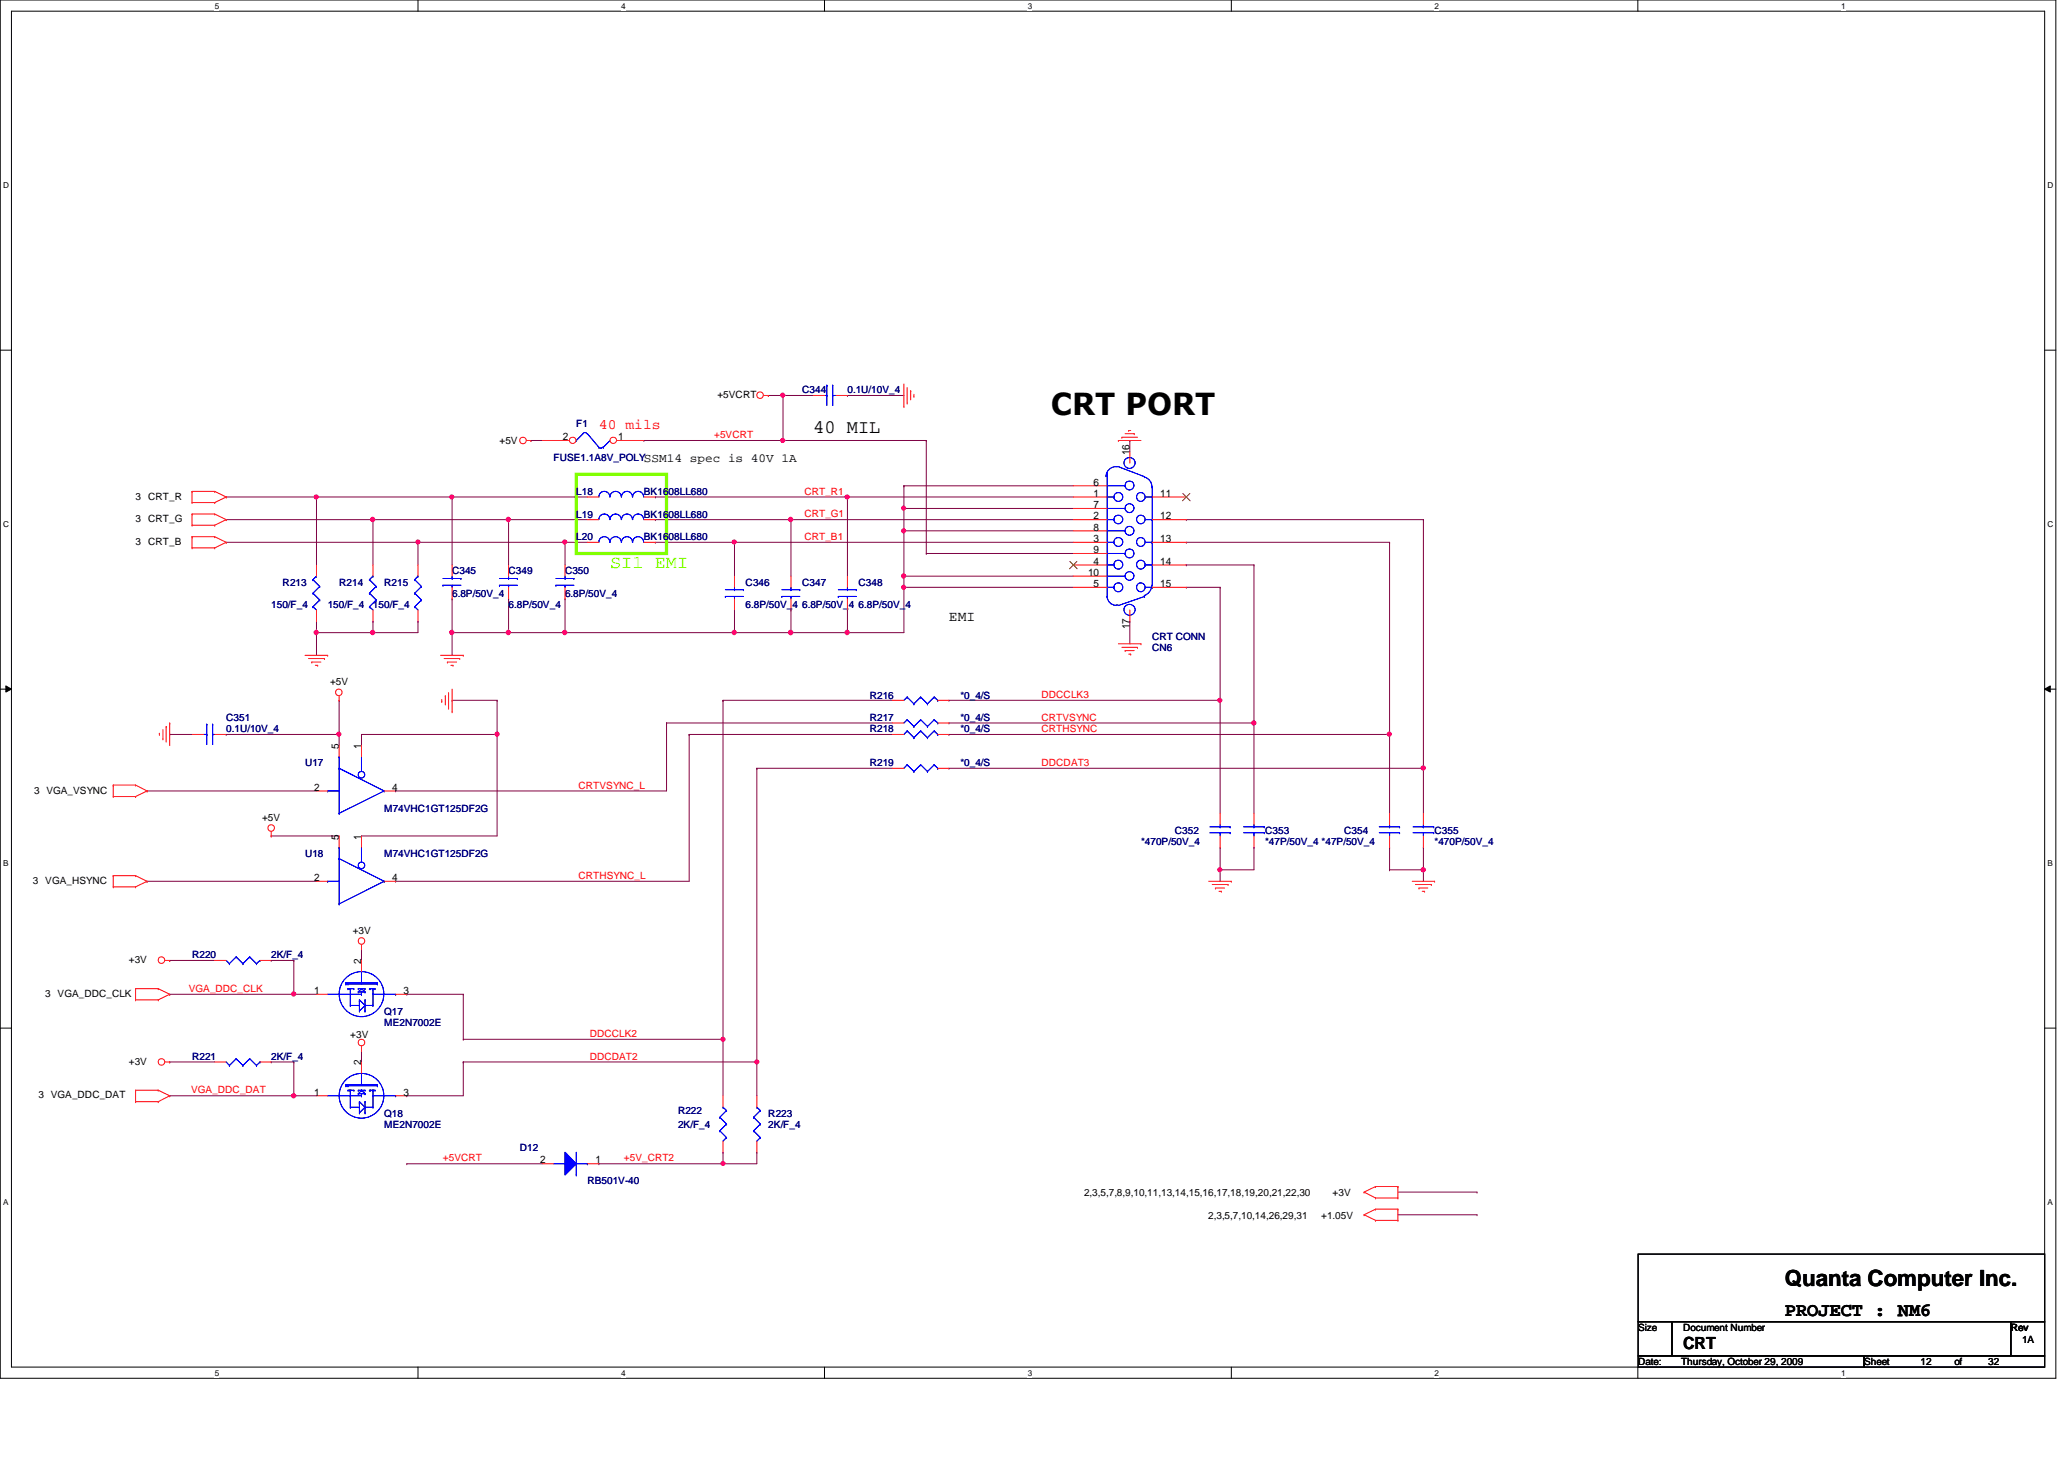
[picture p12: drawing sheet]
<svg xmlns="http://www.w3.org/2000/svg" width="297mm" height="210mm" viewBox="0 0 297 210" stroke-linecap="round" stroke-linejoin="round" font-family="sans-serif">
<path d="M0 0h295.9v198.3h-295.9zM1.6 1.6h292.7v195.1h-292.7z" fill="none" stroke="#000" stroke-width=".14"/>
<g fill="#fff">
<path d="M30.9 .2h.6v1.3h-.6z"/>
<path d="M30.9 196.8h.6v1.4h-.6z"/>
</g>
<path d="M60.2 0v1.6M60.2 196.7v1.6" fill="none" stroke="#000" stroke-width=".14"/>
<g fill="#fff">
<path d="M89.4 .2h.6v1.3h-.6z"/>
<path d="M89.4 196.8h.6v1.4h-.6z"/>
</g>
<path d="M118.7 0v1.6M118.7 196.7v1.6" fill="none" stroke="#000" stroke-width=".14"/>
<g fill="#fff">
<path d="M147.9 .2h.6v1.3h-.6z"/>
<path d="M147.9 196.8h.6v1.4h-.6z"/>
</g>
<path d="M177.2 0v1.6M177.2 196.7v1.6" fill="none" stroke="#000" stroke-width=".14"/>
<g fill="#fff">
<path d="M206.5 .2h.5v1.3h-.5z"/>
<path d="M206.5 196.8h.5v1.4h-.5z"/>
</g>
<path d="M235.7 0v1.6M235.7 196.7v1.6" fill="none" stroke="#000" stroke-width=".14"/>
<g fill="#fff">
<path d="M265 .2h.6v1.3h-.6z"/>
<path d="M265 196.8h.6v1.4h-.6z"/>
<path d="M.5 26h.8v1.3h-.8z"/>
<path d="M294.7 26h.8v1.3h-.8z"/>
<path d="M.5 74.8h.8v1.3h-.8z"/>
<path d="M294.7 74.8h.8v1.3h-.8z"/>
</g>
<path d="M0 50.4h1.6M294.3 50.4h1.6" fill="none" stroke="#000" stroke-width=".14"/>
<g fill="#fff">
<path d="M.5 123.5h.7v1.3h-.7z"/>
<path d="M294.7 123.5h.7v1.3h-.7z"/>
</g>
<path d="M0 99.1h1.6M.8 98.7l.8 .4-.8 .5zM294.3 99.1l.8-.4v.9zM294.3 99.1h1.6" fill="none" stroke="#000" stroke-width=".14"/>
<path d="M.8 98.7l.8 .4-.8 .5zM294.3 99.1l.8-.4v.9z" fill="#000"/>
<g fill="#fff">
<path d="M.5 172.3h.7v1.3h-.7z"/>
<path d="M294.7 172.3h.7v1.3h-.7z"/>
</g>
<path d="M0 147.9h1.6M294.3 147.9h1.6" fill="none" stroke="#000" stroke-width=".14"/>
<path d="M21.2 126.8h.1M21.2 126.8h24.3M66.7 152.8h.1M66.7 152.8h42.2" fill="none" stroke="#800040" stroke-width=".14"/>
<circle cx="108.9" cy="152.8" r=".3" fill="#f0f"/>
<circle cx="108.9" cy="152.8" r=".3" fill="none" stroke="#f0f" stroke-width=".14"/>
<path d="M66.7 152.8h.1M66.7 149.5h.1M66.7 152.8v4.8M66.7 149.5h37.4" fill="none" stroke="#800040" stroke-width=".14"/>
<circle cx="104.1" cy="149.5" r=".3" fill="#f0f"/>
<circle cx="104.1" cy="149.5" r=".3" fill="none" stroke="#f0f" stroke-width=".14"/>
<path d="M81.3 78h.1M81.3 78v3.3M65.1 91h.1M65.1 91v3.3M73.2 86.1h.1M73.2 86.1v4.9M81.3 86.1h.1M81.3 86.1v4.9M66.7 143h.1M66.7 143v6.5" fill="none" stroke="#800040" stroke-width=".14"/>
<circle cx="65" cy="91" r=".31" fill="#f0f"/>
<circle cx="65" cy="91" r=".31" fill="none" stroke="#f0f" stroke-width=".14"/>
<path d="M45.5 71.5h.1M45.5 71.5v9.8M65.1 71.5h.1M65.1 71.5v9.8M45.5 89.4h.1M45.5 91h.1M45.5 89.4v4.9M53.7 89.4h.1M53.7 91h.1M53.7 89.4v1.6M60.2 89.4h.1M60.2 89.4v1.6h-6.5" fill="none" stroke="#800040" stroke-width=".14"/>
<circle cx="53.6" cy="91" r=".31" fill="#f0f"/>
<circle cx="53.6" cy="91" r=".31" fill="none" stroke="#f0f" stroke-width=".14"/>
<g fill="none" stroke="#800040" stroke-width=".14">
<path d="M53.7 74.8h.1M53.7 74.8v6.5M60.2 78h.1M60.2 78v3.3M73.2 74.8h.1M73.2 74.8v6.5M204.8 110.5h.1M204.8 110.5v6.5M39 120.3h.1M39 120.3h9.8M52 136.5h.1M52 136.5v1.7"/>
<path d="M42.3 157.6h.1M42.3 157.6h3.2M104.1 167.4h.1M104.1 167.4h4.8"/>
</g>
<circle cx="42.3" cy="157.6" r=".31" fill="#f0f"/>
<circle cx="42.3" cy="157.6" r=".31" fill="none" stroke="#f0f" stroke-width=".14"/>
<path d="M136.6 105.7h.1M136.6 105.7h63.4M24.4 152.8h.1M24.4 152.8h6.5M39 152.8h.1M39 152.8h3.3M42.3 152.8h.1M42.3 152.8v4.8" fill="none" stroke="#800040" stroke-width=".14"/>
<circle cx="199.9" cy="105.6" r=".3" fill="#f0f"/>
<circle cx="199.9" cy="105.6" r=".3" fill="none" stroke="#f0f" stroke-width=".14"/>
<path d="M122 71.5h.1M122 71.5h32.5M136.6 104h.1M136.6 104h43.9" fill="none" stroke="#800040" stroke-width=".14"/>
<circle cx="180.4" cy="104" r=".31" fill="#f0f"/>
<circle cx="180.4" cy="104" r=".31" fill="none" stroke="#f0f" stroke-width=".14"/>
<path d="M136.6 110.5h.1M136.6 110.5h68.2" fill="none" stroke="#800040" stroke-width=".14"/>
<circle cx="204.8" cy="110.5" r=".31" fill="#f0f"/>
<circle cx="204.8" cy="110.5" r=".31" fill="none" stroke="#f0f" stroke-width=".14"/>
<path d="M136.6 100.8h.1M136.6 100.8h39" fill="none" stroke="#800040" stroke-width=".14"/>
<circle cx="175.6" cy="100.7" r=".3" fill="#f0f"/>
<circle cx="175.6" cy="100.7" r=".3" fill="none" stroke="#f0f" stroke-width=".14"/>
<g fill="none" stroke="#800040" stroke-width=".14">
<path d="M122 91h.1M130.1 84.5h.1M130.1 84.5v6.5h-8.1M95.9 104h.1M95.9 104h32.5M99.2 105.7h.1M99.2 105.7h29.2M104.1 100.8h.1M104.1 100.8h24.3M108.9 110.5h.1M108.9 110.5h19.5M108.9 152.8h.1"/>
<path d="M108.9 152.8v4.8"/>
</g>
<circle cx="121.9" cy="91" r=".31" fill="#f0f"/>
<circle cx="121.9" cy="91" r=".31" fill="none" stroke="#f0f" stroke-width=".14"/>
<path d="M32.6 71.5h.1M32.6 71.5h12.9M113.8 74.8h.1M113.8 74.8h40.7" fill="none" stroke="#800040" stroke-width=".14"/>
<circle cx="113.8" cy="74.7" r=".31" fill="#f0f"/>
<circle cx="113.8" cy="74.7" r=".31" fill="none" stroke="#f0f" stroke-width=".14"/>
<path d="M105.7 78h.1M105.7 78h48.8" fill="none" stroke="#800040" stroke-width=".14"/>
<circle cx="105.7" cy="78" r=".3" fill="#f0f"/>
<circle cx="105.7" cy="78" r=".3" fill="none" stroke="#f0f" stroke-width=".14"/>
<path d="M162.6 89.4h.1M162.6 89.4v3.2M104.1 165.8h.1M104.1 165.8v1.6" fill="none" stroke="#800040" stroke-width=".14"/>
<circle cx="104.1" cy="167.4" r=".3" fill="#f0f"/>
<circle cx="104.1" cy="167.4" r=".3" fill="none" stroke="#f0f" stroke-width=".14"/>
<path d="M130.1 73.2h.1M130.1 73.2v3.2" fill="none" stroke="#800040" stroke-width=".14"/>
<circle cx="130" cy="73.1" r=".3" fill="#f0f"/>
<circle cx="130" cy="73.1" r=".3" fill="none" stroke="#f0f" stroke-width=".14"/>
<path d="M112.7 56.9h.1M112.7 56.9h4.3M42.3 138.2h.1M42.3 138.2v4.8M200 125.1h.1M200 125.1h4.8M42.3 143h.1M42.3 143h3.2M52 151.2h.1M52 151.2v1.6" fill="none" stroke="#800040" stroke-width=".14"/>
<circle cx="42.3" cy="143" r=".31" fill="#f0f"/>
<circle cx="42.3" cy="143" r=".31" fill="none" stroke="#f0f" stroke-width=".14"/>
<path d="M45.5 71.5h.1M45.5 71.5h19.6M39 138.2h.1M39 138.2h3.3" fill="none" stroke="#800040" stroke-width=".14"/>
<circle cx="65" cy="71.5" r=".3" fill="#f0f"/>
<circle cx="65" cy="71.5" r=".3" fill="none" stroke="#f0f" stroke-width=".14"/>
<circle cx="45.5" cy="71.5" r=".3" fill="#f0f"/>
<circle cx="45.5" cy="71.5" r=".3" fill="none" stroke="#f0f" stroke-width=".14"/>
<path d="M53.7 74.8h.1M53.7 74.8h19.5" fill="none" stroke="#800040" stroke-width=".14"/>
<circle cx="73.1" cy="74.7" r=".31" fill="#f0f"/>
<circle cx="73.1" cy="74.7" r=".31" fill="none" stroke="#f0f" stroke-width=".14"/>
<circle cx="53.6" cy="74.7" r=".31" fill="#f0f"/>
<circle cx="53.6" cy="74.7" r=".31" fill="none" stroke="#f0f" stroke-width=".14"/>
<path d="M60.2 78h.1M60.2 78h21.1" fill="none" stroke="#800040" stroke-width=".14"/>
<circle cx="81.3" cy="78" r=".3" fill="#f0f"/>
<circle cx="81.3" cy="78" r=".3" fill="none" stroke="#f0f" stroke-width=".14"/>
<circle cx="60.2" cy="78" r=".3" fill="#f0f"/>
<circle cx="60.2" cy="78" r=".3" fill="none" stroke="#f0f" stroke-width=".14"/>
<path d="M65.1 91h.1M65.1 91h16.2M73.2 91h.1M204.8 121.9h.1M204.8 121.9v3.2" fill="none" stroke="#800040" stroke-width=".14"/>
<circle cx="73.1" cy="91" r=".31" fill="#f0f"/>
<circle cx="73.1" cy="91" r=".31" fill="none" stroke="#f0f" stroke-width=".14"/>
<path d="M92.7 63.4h.1M92.7 63.4h20M130.1 76.4h.1M130.1 76.4v6.5M104.1 149.5h.1M104.1 149.5v8.1" fill="none" stroke="#800040" stroke-width=".14"/>
<circle cx="130" cy="76.4" r=".3" fill="#f0f"/>
<circle cx="130" cy="76.4" r=".3" fill="none" stroke="#f0f" stroke-width=".14"/>
<path d="M105.7 91h.1M105.7 91h8.1" fill="none" stroke="#800040" stroke-width=".14"/>
<circle cx="113.8" cy="91" r=".31" fill="#f0f"/>
<circle cx="113.8" cy="91" r=".31" fill="none" stroke="#f0f" stroke-width=".14"/>
<circle cx="105.7" cy="91" r=".31" fill="#f0f"/>
<circle cx="105.7" cy="91" r=".31" fill="none" stroke="#f0f" stroke-width=".14"/>
<path d="M52 105.7h.1M52 105.7h19.5M71.5 105.7h.1M71.5 105.7v14.6" fill="none" stroke="#800040" stroke-width=".14"/>
<circle cx="71.5" cy="105.6" r=".3" fill="#f0f"/>
<circle cx="71.5" cy="105.6" r=".3" fill="none" stroke="#f0f" stroke-width=".14"/>
<g fill="none" stroke="#800040" stroke-width=".14">
<path d="M110.6 56.9h.1M110.6 56.9h2.1M112.7 56.9h.1M112.7 56.9v6.5M122 56.9h.1M122 56.9h8.1M76.4 63.4h.1M76.4 63.4h1.7M105.7 78h.1M105.7 78v4.9M112.7 63.4h.1M112.7 63.4h20.6"/>
<path d="M108.9 165.8h.1M108.9 165.8v1.6"/>
</g>
<circle cx="112.6" cy="63.4" r=".3" fill="#f0f"/>
<circle cx="112.6" cy="63.4" r=".3" fill="none" stroke="#f0f" stroke-width=".14"/>
<circle cx="112.6" cy="56.8" r=".3" fill="#f0f"/>
<circle cx="112.6" cy="56.8" r=".3" fill="none" stroke="#f0f" stroke-width=".14"/>
<g fill="none" stroke="#800040" stroke-width=".14">
<path d="M32.6 78h.1M32.6 74.8h.1M32.6 78h27.6M32.6 74.8h21.1M130.1 76.4h.1M130.1 69.9h.1M130.1 76.4h24.4M130.1 69.9h24.4M130.1 69.9v3.3M133.3 63.4h.1M133.3 63.4v16.2M65.1 86.1h.1"/>
<path d="M65.1 86.1v4.9M122 87.8h.1M122 87.8v3.2M24.4 105.7h.1M24.4 105.7h3.2M32.6 105.7h.1M32.6 105.7h16.2M48.8 105.7h.1M48.8 100.8h.1M48.8 100.8v6.5M52 120.3h.1M52 120.3h19.5"/>
<path d="M175.6 125.1h.1M180.5 121.9h.1M180.5 121.9v3.2h-4.9M200 121.9h.1M200 121.9v3.2"/>
</g>
<circle cx="48.8" cy="105.6" r=".3" fill="#f0f"/>
<circle cx="48.8" cy="105.6" r=".3" fill="none" stroke="#f0f" stroke-width=".14"/>
<g fill="none" stroke="#800040" stroke-width=".14">
<path d="M130.1 73.2h.1M130.1 73.2h24.4M133.3 79.6h.1M133.3 79.6h21.2M170.7 78h.1M170.7 74.8h.1M170.7 78h29.3M170.7 74.8h34.1M130.1 84.5h.1M130.1 84.5h24.4M170.7 84.5h.1M170.7 81.3h.1"/>
<path d="M170.7 84.5h4.9M170.7 81.3h9.8M52 105.7h.1M52 105.7v1.6"/>
</g>
<circle cx="130" cy="84.5" r=".3" fill="#f0f"/>
<circle cx="130" cy="84.5" r=".3" fill="none" stroke="#f0f" stroke-width=".14"/>
<path d="M130.1 82.9h.1M130.1 82.9h24.4M175.6 125.1h.1M175.6 125.1v1.7" fill="none" stroke="#800040" stroke-width=".14"/>
<circle cx="175.6" cy="125.1" r=".3" fill="#f0f"/>
<circle cx="175.6" cy="125.1" r=".3" fill="none" stroke="#f0f" stroke-width=".14"/>
<path d="M122 71.5h.1M122 71.5v11.4M180.5 104h.1M180.5 104v13M200 105.7h.1M200 105.7v11.3" fill="none" stroke="#800040" stroke-width=".14"/>
<circle cx="121.9" cy="71.5" r=".3" fill="#f0f"/>
<circle cx="121.9" cy="71.5" r=".3" fill="none" stroke="#f0f" stroke-width=".14"/>
<path d="M113.8 74.8h.1M113.8 74.8v8.1M162.6 63.4h.1M162.6 63.4v1.6M105.7 87.8h.1M105.7 87.8v3.2M113.8 87.8h.1M113.8 87.8v3.2M175.6 100.8h.1M175.6 100.8v16.2M204.8 125.1h.1M204.8 125.1v1.7" fill="none" stroke="#800040" stroke-width=".14"/>
<circle cx="204.8" cy="125.1" r=".31" fill="#f0f"/>
<circle cx="204.8" cy="125.1" r=".31" fill="none" stroke="#f0f" stroke-width=".14"/>
<path d="M45.5 91h.1M45.5 91h8.2M95.9 104h.1M95.9 104v9.8M99.2 105.7h.1M99.2 105.7v21.1M24.4 138.2h.1M24.4 138.2h6.5M58.5 167.4h.1M58.5 167.4h19.6" fill="none" stroke="#800040" stroke-width=".14"/>
<circle cx="45.5" cy="91" r=".31" fill="#f0f"/>
<circle cx="45.5" cy="91" r=".31" fill="none" stroke="#f0f" stroke-width=".14"/>
<g fill="none" stroke="#800040" stroke-width=".14">
<path d="M65.1 71.5h.1M65.1 71.5h19.4M73.2 74.8h.1M73.2 74.8h11.3M81.3 78h.1M81.3 78h3.2M81.3 91h.1M81.3 91h24.4M24.4 157.6h.1M24.4 143h.1M24.4 157.6h17.9M24.4 143h17.9"/>
<path d="M58.5 143h.1M58.5 157.6h.1M58.5 157.6h8.2M58.5 143h8.2"/>
</g>
<circle cx="81.3" cy="91" r=".31" fill="#f0f"/>
<circle cx="81.3" cy="91" r=".31" fill="none" stroke="#f0f" stroke-width=".14"/>
<path d="M200 78h.1M200 78v27.7M130.1 82.9h.1M130.1 82.9v1.6M175.6 121.9h.1M175.6 121.9v3.2" fill="none" stroke="#800040" stroke-width=".14"/>
<circle cx="130" cy="82.9" r=".31" fill="#f0f"/>
<circle cx="130" cy="82.9" r=".31" fill="none" stroke="#f0f" stroke-width=".14"/>
<g fill="none" stroke="#800040" stroke-width=".14">
<path d="M94.3 74.8h.1M94.3 78h.1M94.3 71.5h.1M94.3 74.8h19.5M94.3 78h11.4M94.3 71.5h27.7M204.8 74.8h.1M204.8 74.8v35.7M113.8 91h.1M113.8 91h8.2M175.6 84.5h.1M175.6 84.5v16.3"/>
<path d="M180.5 81.3h.1M180.5 81.3v22.7M56.9 113.8h.1M56.9 113.8h39M71.5 100.8h.1M71.5 100.8v4.9M104.1 100.8h.1M104.1 100.8v48.7M108.9 110.5h.1M108.9 110.5v42.3M56.9 126.8h.1M56.9 126.8h42.3"/>
<path d="M86.2 167.4h.1M86.2 167.4h17.9"/>
</g>
<circle cx="113.8" cy="91" r=".31" fill="#f0f"/>
<circle cx="113.8" cy="91" r=".31" fill="none" stroke="#f0f" stroke-width=".14"/>
<path d="M21.2 113.8h.1M21.2 113.8h24.3M65.1 100.8h.1M65.1 100.8h6.4M201.2 171.5h11.4M201.2 174.8h11.4M212.6 171.5h.1M212.6 174.8h.1" fill="none" stroke="#800040" stroke-width=".14"/>
<g fill="none" stroke="#f00" stroke-width=".14">
<path d="M109.9 56.9h.7M110.6 56.9h.1M117 56.9h1.7M120.3 56.9h1.7M130.1 58.5h.1M130.1 55.2v3.3M130.6 58h.1M130.6 55.8v2.2M131.1 56.2h.1M131.1 56.2v1.3M131.5 57h.1M131.5 56.7v.3"/>
<path d="M27.6 72.3h.1M27.6 70.7h.1M27.6 75.6h.1M27.6 74h.1M27.6 78.8h.1M27.6 77.2h.1M27.6 70.7h3.3M27.6 72.3h3.3M27.6 70.7v1.6M27.6 74v1.6M27.6 77.2v1.6M27.6 74h3.3"/>
<path d="M27.6 75.6h3.3M27.6 77.2h3.3M27.6 78.8h3.3M30.9 70.7h.1M30.9 72.3h.1M30.9 74h.1M30.9 75.6h.1M30.9 77.2h.1M30.9 78.8h.1M30.9 70.7l1.7 .8M30.9 74l1.7 .8M30.9 77.2l1.7 .8"/>
<path d="M32.6 71.5h.1M32.6 74.8h.1M32.6 78h.1M32.6 71.5l-1.7 .8M32.6 74.8l-1.7 .8M32.6 78l-1.7 .8M75.8 63.4h.6M76.4 63.4h.1M84.5 78h1.7M84.5 71.5h1.7M92.7 78h1.6M92.7 71.5h1.6"/>
<path d="M154.5 78h4.8M154.5 71.5h4.8M154.5 74.8h4.8M154.5 69.9h4.8M154.5 73.2h4.8M154.5 76.4h4.8M154.5 79.6h4.8M160.9 63.4h.1M160.9 63.4h3.3M161.5 62.9h.1M161.5 62.9h2.2M161.9 62.4h1.3"/>
<path d="M162.4 61.9h.1M162.4 61.9h.3M162.6 65v1.6M163.2 62.4h.1M165.8 78h4.9M165.8 71.5h4.9M165.8 74.8h4.9M43.9 94.3h3.3M44.4 94.7h2.3M44.9 95.2h.1M44.9 95.2h1.3M45.4 95.7h.3"/>
<path d="M45.7 95.7h.1M46.7 94.7h.1M47.2 94.3h.1M63.4 94.3h3.3M63.9 94.7h2.3M64.4 95.2h.1M64.4 95.2h1.3M64.6 99.7v2.2M64.9 95.7h.3M65.1 99.1v3.3M65.2 95.7h.1M66.2 94.7h.1"/>
<path d="M66.7 94.3h.1M113.8 82.9v1.6M113.8 86.1v1.7M154.5 84.5h4.8M154.5 81.3h4.8M154.5 82.9h4.8M160.9 92.6h3.3M161.5 93.1h2.2M161.9 93.6h.1M161.9 93.6h1.3M162.4 94.1h.3M162.6 87.8v1.6"/>
<path d="M162.7 94.1h.1M163.7 93.1h.1M164.2 92.6h.1M165.8 84.5h4.9M165.8 81.3h4.9M16.3 112.9h.1M16.3 114.6h.1M16.3 114.6h3.2M16.3 112.9h3.2M16.3 112.9v1.7M19.5 114.6h.1M19.5 112.9h.1"/>
<path d="M19.5 112.9l1.7 .9M21.2 113.8h.1M21.2 113.8l-1.7 .8M22.9 105.5h.1M22.9 105.5v.3M23.4 106.3h.1M23.4 105v1.3M23.9 104.5h.1M23.9 104.5v2.3M24.4 104h.1M24.4 104v3.3M39 119.6v.7"/>
<path d="M48.8 100.8h.1M48.8 100.1v.7M63.6 100.9h.1M63.6 100.6v.3M64.1 100.1h.1M64.1 100.1v1.3M64.6 101.9h.1M65.1 102.4h.1M128.4 104h1.7M128.4 105.7h1.7M135 104h1.6M135 105.7h1.6"/>
<path d="M175.6 117v1.7M180.5 117v1.7M16.3 126h.1M16.3 127.6h.1M16.3 126v1.6M16.3 127.6h3.2M16.3 126h3.2M19.5 127.6h.1M19.5 126h.1M19.5 126l1.7 .8M21.2 126.8h.1M21.2 126.8l-1.7 .8"/>
<path d="M23.7 138.2h.7M24.4 138.2h.1M30.9 138.2h1.7M37.4 138.2h1.6M39 120.3h.1M45.5 126.8h1.7M48.8 120.3v1.6M52 136.5h.1M52 120.3v1.6M52 135.9v.6M52 138.2v1.6M55.3 126.8h1.6"/>
<path d="M173.9 126.8h3.3M174.5 127.3h2.2M174.9 127.8h.1M174.9 127.8h1.3M175.4 128.2h.4M175.6 120.3v1.6M175.8 128.2h.1M176.7 127.3h.1M177.2 126.8h.1M180.5 120.3v1.6M203.2 126.8h3.3M203.7 127.3h2.3"/>
<path d="M204.2 127.8h.1M204.2 127.8h1.3M204.7 128.2h.3M205 128.2h.1M206 127.3h.1M206.5 126.8h.1M19.5 158.5h.1M19.5 156.8h.1M19.5 143.8h.1M19.5 142.2h.1M19.5 156.8h3.3M19.5 158.5h3.3"/>
<path d="M19.5 142.2v1.6M19.5 156.8v1.7M19.5 142.2h3.3M19.5 143.8h3.3M22.8 156.8h.1M22.8 158.5h.1M22.8 142.2h.1M22.8 143.8h.1M22.8 156.8l1.6 .8M22.8 142.2l1.6 .8M23.7 152.8h.7M24.4 157.6h.1"/>
<path d="M24.4 143h.1M24.4 152.8h.1M24.4 157.6l-1.6 .9M24.4 143l-1.6 .8M45.5 143h1.7M45.5 157.6h1.7M52 151.2h.1M52 150.5v.7M52 152.8v1.6M56.9 143h1.6M56.9 157.6h1.6M104.1 157.6v1.7"/>
<path d="M108.9 157.6v1.7M104.1 164.2v1.6M108.9 164.2v1.6M196.3 171.5h.1M196.3 174.8h.1M196.3 171.5l1.7 .9M196.3 174.8l1.7 .8M198 170.7h.1M198 172.4h.1M198 174h.1M198 175.6h.1M198 170.7l-1.7 .8"/>
<path d="M198 170.7h3.2M198 172.4h3.2M198 174l-1.7 .8M198 174h3.2M198 175.6h3.2M201.2 170.7h.1M201.2 172.4h.1M201.2 174h.1M201.2 175.6h.1M201.2 170.7v1.7M201.2 174v1.6"/>
<circle cx="109.4" cy="56.8" r=".47"/>
<circle cx="75.3" cy="63.4" r=".47"/>
<circle cx="48.8" cy="99.6" r=".47"/>
<circle cx="39" cy="119.1" r=".47"/>
<circle cx="23.2" cy="138.1" r=".47"/>
<circle cx="52" cy="135.4" r=".47"/>
<circle cx="23.2" cy="152.8" r=".47"/>
<circle cx="52" cy="150" r=".47"/>
</g>
<path d="M235.8 180.4h58.5v9.8h-58.5zM235.8 190.2h4.8v4.9h-4.8zM235.8 195.1h32.5v1.6h-32.5zM240.6 190.2h48.8v4.9h-48.8zM268.3 195.1h26v1.6h-26zM289.4 190.2h4.9v4.9h-4.9z" fill="none" stroke="#000" stroke-width=".14"/>
<path d="M82.9 68.2h13v11.4h-13z" fill="none" stroke="#80ff00" stroke-width=".47"/>
<g fill="none" stroke="#00f" stroke-width=".14">
<path d="M118.7 56.9h.3M119 56.9h.1M119 55.4h.1M119 55.4v2.9M119.8 55.4h.1M119.8 56.9h.1M119.8 56.9h.5M119.8 55.4v2.9M82.9 63.4h.1M84.5 62.4l-.3-.2-.2 .1-1.1 1.1M84.5 62.4l1.7 1.9M86.2 78a.78 .78 0 0 1 .8-.8 .78 .78 0 0 1 .8 .8"/>
<path d="M86.2 71.5a.78 .78 0 0 1 .8-.8 .78 .78 0 0 1 .8 .8M86.2 64.3h.1M86.8 64.3a.41 .41 0 0 1-.7 0M86.8 64.3h.1M87.8 78a.8 .8 0 0 1 .8-.8 .8 .8 0 0 1 .8 .8M87.8 71.5a.8 .8 0 0 1 .8-.8 .8 .8 0 0 1 .8 .8M87.8 63.4l-1 .9M89.4 78a.78 .78 0 0 1 .8-.8 .78 .78 0 0 1 .8 .8M89.4 71.5a.78 .78 0 0 1 .8-.8 .78 .78 0 0 1 .8 .8M91.1 78a.78 .78 0 0 1 .7-.8 .78 .78 0 0 1 .8 .8M91.1 71.5a.78 .78 0 0 1 .7-.8 .78 .78 0 0 1 .8 .8M159.3 69.9h2.6"/>
<path d="M159.3 71.5h1M159.3 74.8h1M159.3 73.2h2.6M159.3 76.4h2.6M159.3 78h1M159.3 79.6h2.6M159.3 67.9v17.9M160.3 71.5h.1M160.3 74.8h.1M160.3 78h.1M160.9 67.1a1.59 1.59 0 0 0-1.7 1.5M160.9 67.1l3.8 1.5"/>
<path d="M161.9 69.9h.1M161.9 73.2h.1M161.9 76.4h.1M161.9 79.6h.1M164.7 68.6a1.44 1.44 0 0 1 1.1 1.5M164.7 68.6h.1M164.8 71.5h.1M164.8 71.5h1M164.8 74.8h1M164.8 78h1M165.8 78h.1M165.8 74.8h.1"/>
<path d="M165.8 70.1h.1M165.8 70.1v14.1M112.5 85.8h.1M112.5 85.8h2.6M112.5 84.8h2.6M113.8 84.8h.1M113.8 85.8h.1M113.8 84.5v.3M113.8 85.8v.3M115.1 84.8h.1M159.3 85.8h.1M159.3 85.8a1.26 1.26 0 0 0 1.6 1.2"/>
<path d="M159.3 81.3h1M159.3 82.9h2.6M159.3 84.5h1M160.3 81.3h.1M160.3 84.5h.1M161.9 82.9h.1M164.7 85.8h.1M164.7 85.8l-3.8 1.3M164.8 81.3h.1M164.8 81.3h1M164.8 84.5h1M165.8 84.2a1.66 1.66 0 0 1-1.1 1.5"/>
<path d="M165.8 84.5h.1M130.6 103.5h.1M130.6 105.2h.1M130.6 103.5l-.5 .5M130.6 103.5l.9 1M130.6 105.2l-.5 .5M130.6 105.2l.9 .9M131.5 104.5h.1M131.5 106.1h.1M132.5 103.5h.1M132.5 105.2h.1M132.5 103.5l-1 1"/>
<path d="M132.5 103.5l1 1M132.5 105.2l-1 .9M132.5 105.2l1 .9M133.5 104.5h.1M133.5 106.1h.1M134.4 103.5h.1M134.4 105.2h.1M134.4 103.5l-.9 1M134.4 103.5l.6 .5M134.4 105.2l-.9 .9M134.4 105.2l.6 .5M135 104h.1"/>
<path d="M135 105.7h.1M174.1 119.8h2.9M174.1 119h2.9M175.6 119h.1M175.6 119.8h.1M175.6 118.7v.3M175.6 119.8v.5M177 119.8h.1M177 119h.1M179 119.8h2.9M179 119h2.9M180.5 119h.1"/>
<path d="M180.5 119.8h.1M180.5 118.7v.3M180.5 119.8v.5M181.9 119.8h.1M181.9 119h.1M32.6 138.2l.4 .4M33 138.6h.1M34 137.7h.1M34 137.7l-1 .9M34 137.7l1 .9M35 138.6h.1M35.9 137.7h.1"/>
<path d="M35.9 137.7l-.9 .9M35.9 137.7l1 .9M36.9 138.6h.1M37.4 138.2h.1M37.4 138.2l-.5 .4M47.2 126.8h.1M47.2 126.8h1.6M48.8 123.5h.1M48.8 130h.1M48.8 121.9h.1M48.8 121.9v8.1M48.8 123.5l6.5 3.3"/>
<path d="M52 123.5h.1M52 121.9h.1M52 121.9v2.1M52 139.8v1.6M55.3 126.8h.1M55.3 126.8l-6.5 3.2M47.2 143h4.8M47.2 157.6h4.8M49.8 141.6h.1M49.8 141.4h.1M49.8 156.2h.1M49.8 156h.1"/>
<path d="M49.8 141.4h4.5v.2M49.8 156h4.5v.2M49.8 141.6h4.5M49.8 141.4v.2M49.8 156v.2M49.8 156.2h4.5M49.9 141.4h.1M49.9 156h.1M50.1 141.6h.1M50.1 142.2h.1M50.1 156.2h.1M50.1 156.8h.1"/>
<path d="M50.1 142.2h.8M50.1 156.8h.8M50.2 142.2h.1M50.2 156.8h.1M50.4 144.7h.1M50.4 142.2h.1M50.4 159.3h.1M50.4 156.8h.1M50.4 144.7h1.3M50.4 142.2v2.5M50.4 156.8v2.5M50.4 159.3h1.3"/>
<path d="M50.9 142.2h.1M50.9 156.8h.1M51.6 142.7h.1M51.6 142.2h.1M51.6 157.4h.1M51.6 156.8h.1M51.6 142.7h.9M51.6 142.2h.9M51.6 157.4h.9M51.6 156.8h.9M51.7 144.7h.1M51.7 145.5h.1"/>
<path d="M51.7 144h.1M51.7 143.8h.1M51.7 144.2h.1M51.7 142.5h.1M51.7 159.3h.1M51.7 158.6h.1M51.7 158.5h.1M51.7 158.8h.1M51.7 157.2h.1M51.7 143.8v1.7M51.7 158.5v1.6M51.7 143.8l.8 .9"/>
<path d="M51.7 158.5l.8 .8M51.7 157.2l-.1 .2M52 143h.1M52 141.4h.1M52 142.2h.1M52 142.7h.1M52 157.6h.1M52 156h.1M52 156.8h.1M52 157.4h.1M52 142.7v.3M52 154.4v1.6"/>
<path d="M52 157.4v.2M52 142.2l-.4 .5M52 142.2l.5 .5M52 156.8l-.3 .4M52 156.8l.5 .6M52.5 144.7h.1M52.5 142.7h.1M52.5 142.2h.1M52.5 145.5h.1M52.5 143.8h.1M52.5 159.3h.1M52.5 157.4h.1"/>
<path d="M52.5 156.8h.1M52.5 158.5h.1M52.5 144.7h1.2M52.5 144.7l-.8 .8M52.5 143.8v1.7M52.5 158.5v1.6M52.5 159.3h1.2M52.5 159.3l-.8 .8M53.2 142.2h.1M53.2 156.8h.1M53.2 142.2h.8M53.2 156.8h.8"/>
<path d="M53.3 142.2h.1M53.3 156.8h.1M53.7 142.2h.1M53.7 144.7h.1M53.7 156.8h.1M53.7 159.3h.1M53.7 143h3.2M53.7 142.2v2.5M53.7 156.8v2.5M53.7 157.6h3.2M54 142.2h.1M54 156.8h.1"/>
<path d="M54.3 141.6h.1M54.3 156.2h.1M56.9 143h.1M56.9 157.6h.1M104.1 159.3h.1M104.1 159.3l.5 .5M104.6 159.8h.1M104.6 159.8l-1 .9M108.9 159.3h.1M108.9 159.3l.5 .5M109.4 159.8h.1M109.4 159.8l-.9 .9"/>
<path d="M51.7 160.1h.1M52.5 160.1h.1M103.6 162.7h.1M103.6 160.7h.1M103.6 162.7l1 1M103.6 160.7l1 1M104.6 163.7h.1M104.6 161.7h.1M104.6 163.7l-.5 .5M104.6 161.7l-1 1M108.5 162.7h.1M108.5 160.7h.1"/>
<path d="M108.5 162.7l.9 1M108.5 160.7l.9 1M109.4 163.7h.1M109.4 161.7h.1M109.4 163.7l-.5 .5M109.4 161.7l-.9 1"/>
<circle cx="160.9" cy="78" r=".64"/>
<circle cx="160.9" cy="71.5" r=".64"/>
<circle cx="161" cy="74.7" r=".63"/>
<circle cx="162.6" cy="69.8" r=".64"/>
<circle cx="162.6" cy="79.6" r=".64"/>
<circle cx="162.6" cy="73.1" r=".64"/>
<circle cx="162.6" cy="76.4" r=".64"/>
<circle cx="162.6" cy="66.6" r=".8"/>
<circle cx="164.2" cy="78" r=".63"/>
<circle cx="164.2" cy="71.5" r=".63"/>
<circle cx="164.2" cy="74.7" r=".62"/>
<circle cx="160.9" cy="81.2" r=".64"/>
<circle cx="160.9" cy="84.5" r=".64"/>
<circle cx="162.6" cy="82.9" r=".63"/>
<circle cx="162.6" cy="87.7" r=".8"/>
<circle cx="164.2" cy="81.2" r=".63"/>
<circle cx="164.2" cy="84.5" r=".63"/>
<circle cx="52" cy="124.5" r=".47"/>
<circle cx="52" cy="143" r="3.2"/>
<circle cx="52" cy="157.6" r="3.2"/>
</g>
<path d="M170.2 71l1.1 1.1M171.2 71l-1 1.1M154 80.8l1 1M155 80.8l-1.1 1" fill="none" stroke="#804000" stroke-width=".14"/>
<circle cx="88.3" cy="63.3" r=".46" fill="#fff"/>
<g fill="none" stroke="#f00" stroke-width=".14">
<path d="M88.8 63.4h3.9"/>
<circle cx="88.3" cy="63.3" r=".46"/>
</g>
<circle cx="82.4" cy="63.3" r=".46" fill="#fff"/>
<g fill="none" stroke="#f00" stroke-width=".14">
<path d="M78.1 63.4h3.9M81.3 81.3v1.6M81.3 84.5v1.6M105.7 82.9v1.6M105.7 86.1v1.7M27.6 105.7h1.7M30.9 105.7h1.7M128.4 100.8h1.7M135 100.8h1.6M204.8 117v1.7M204.8 120.3v1.6"/>
<circle cx="82.4" cy="63.3" r=".46"/>
</g>
<g fill="none" stroke="#00f" stroke-width=".14">
<path d="M80 84.2h.1M80 84.2h2.6M80 83.2h2.6M81.3 83.2h.1M81.3 84.2h.1M81.3 82.9v.3M81.3 84.2v.3M82.6 83.2h.1M104.4 85.8h.1M104.4 85.8h2.6M104.4 84.8h2.6M105.7 84.8h.1"/>
<path d="M105.7 85.8h.1M105.7 84.5v.3M105.7 85.8v.3M107 84.8h.1M29.3 105.7h.5M29.8 104.2h.1M29.8 105.7h.1M29.8 104.2v2.9M30.6 105.7h.1M30.6 104.2h.1M30.6 105.7h.3M30.6 104.2v2.9"/>
<path d="M130.6 100.3h.1M130.6 100.3l-.5 .5M130.6 100.3l.9 1M131.5 101.3h.1M132.5 100.3h.1M132.5 100.3l-1 1M132.5 100.3l1 1M133.5 101.3h.1M134.4 100.3h.1M134.4 100.3l-.9 1M134.4 100.3l.6 .5M135 100.8h.1"/>
<path d="M203.4 119.8h2.9M203.4 119h2.9M204.8 119h.1M204.8 119.8h.1M204.8 118.7v.3M204.8 119.8v.5M206.3 119.8h.1M206.3 119h.1"/>
</g>
<path d="M81.3 165.8l1.6 1.6-1.6 1.6z" fill="#00f"/>
<path d="M79.7 167.4h1.6M81.3 165.8l1.6 1.6-1.6 1.6zM81.3 167.4h.1M82.9 169h.1M82.9 165.8v3.2M82.9 167.4h1.6M84.5 167.4h.1" fill="none" stroke="#00f" stroke-width=".14"/>
<path d="M81.3 165.8l1.6 1.6-1.6 1.6z" fill="#00f"/>
<g fill="none" stroke="#00f" stroke-width=".14">
<path d="M86.2 74.8a.78 .78 0 0 1 .8-.8 .78 .78 0 0 1 .8 .8M87.8 74.8a.8 .8 0 0 1 .8-.8 .8 .8 0 0 1 .8 .8M89.4 74.8a.78 .78 0 0 1 .8-.8 .78 .78 0 0 1 .8 .8M91.1 74.8a.78 .78 0 0 1 .7-.8 .78 .78 0 0 1 .8 .8M45 87.3h.1M45 85.3h.1M45 83.4h.1M45 87.3l.5 .5M45 85.3l1 1M45 83.4l1 1M45.5 82.9h.1M45.5 82.9l-.5 .5"/>
<path d="M46 86.3h.1M46 84.4h.1M46 86.3l-1 1M46 84.4l-1 .9M53.2 87.3h.1M53.2 85.3h.1M53.2 83.4h.1M53.2 87.3l.5 .5M53.2 85.3l.9 1M53.2 83.4l.9 1M53.7 82.9h.1M53.7 82.9l-.5 .5"/>
<path d="M54.1 86.3h.1M54.1 84.4h.1M54.1 86.3l-.9 1M54.1 84.4l-.9 .9M59.7 87.3h.1M59.7 85.3h.1M59.7 83.4h.1M59.7 87.3l.5 .5M59.7 85.3l1 1M59.7 83.4l1 1M60.2 82.9h.1M60.2 82.9l-.5 .5"/>
<path d="M60.7 86.3h.1M60.7 84.4h.1M60.7 86.3l-1 1M60.7 84.4l-1 .9M63.8 84.2h.1M63.8 84.2h2.5M63.8 83.2h2.5M65.1 83.2h.1M65.1 84.2h.1M65.1 82.9v.3M65.1 84.2v.3M66.3 83.2h.1"/>
<path d="M71.9 84.2h.1M71.9 84.2h2.6M71.9 83.2h2.6M73.2 83.2h.1M73.2 84.2h.1M73.2 82.9v.3M73.2 84.2v.3M74.5 83.2h.1M120.6 85.8h.1M120.6 85.8h2.6M120.6 84.8h2.6M122 84.8h.1"/>
<path d="M122 85.8h.1M122 84.5v.3M122 85.8v.3M123.2 84.8h.1M47.2 113.8h.1M47.2 113.8h1.6M48.8 110.5h.1M48.8 117h.1M48.8 108.9h.1M48.8 108.9v8.1M48.8 110.5l6.5 3.3M52 110.5h.1"/>
<path d="M52 108.9h.1M52 108.9v2.1M55.3 113.8h.1M55.3 113.8l-6.5 3.2M130.6 110h.1M130.6 110l-.5 .5M130.6 110l.9 1M131.5 111h.1M132.5 110h.1M132.5 110l-1 1M132.5 110l1 1M133.5 111h.1"/>
<path d="M134.4 110h.1M134.4 110l-.9 1M134.4 110l.6 .5M135 110.5h.1M198.5 119.8h2.9M198.5 119h2.9M200 119h.1M200 119.8h.1M200 118.7v.3M200 119.8v.5M201.4 119.8h.1M201.4 119h.1"/>
<path d="M32.6 152.8l.4 .5M33 153.3h.1M34 152.3h.1M34 152.3l-1 1M34 152.3l1 1M35 153.3h.1M35.9 152.3h.1M35.9 152.3l-.9 1M35.9 152.3l1 1M36.9 153.3h.1M37.4 152.8h.1M37.4 152.8l-.5 .5"/>
<path d="M79.7 167.4h1.6M81.3 165.8l1.6 1.6-1.6 1.6zM81.3 167.4h.1M82.9 169h.1M82.9 165.8v3.2M82.9 167.4h1.6M84.5 167.4h.1"/>
<circle cx="52" cy="111.5" r=".47"/>
</g>
<g fill="none" stroke="#f00" stroke-width=".14">
<path d="M84.5 74.8h1.7M92.7 74.8h1.6M45.5 81.3v1.6M45.5 87.8v1.6M53.7 81.3v1.6M53.7 87.8v1.6M60.2 81.3v1.6M60.2 87.8v1.6M65.1 81.3v1.6M65.1 84.5v1.6M73.2 81.3v1.6M73.2 84.5v1.6"/>
<path d="M122 82.9v1.6M122 86.1v1.7M45.5 113.8h1.7M48.8 107.3v1.6M52 107.3v1.6M55.3 113.8h1.6M128.4 110.5h1.7M135 110.5h1.6M200 117v1.7M200 120.3v1.6M30.9 152.8h1.7M37.4 152.8h1.6"/>
<path d="M78.1 167.4h1.6M84.5 167.4h1.7"/>
</g>
<circle cx="108.9" cy="152.8" r=".3" fill="#f0f"/>
<circle cx="108.9" cy="152.8" r=".3" fill="none" stroke="#f0f" stroke-width=".14"/>
<circle cx="104.1" cy="149.5" r=".3" fill="#f0f"/>
<circle cx="104.1" cy="149.5" r=".3" fill="none" stroke="#f0f" stroke-width=".14"/>
<circle cx="65" cy="91" r=".31" fill="#f0f"/>
<circle cx="65" cy="91" r=".31" fill="none" stroke="#f0f" stroke-width=".14"/>
<circle cx="53.6" cy="91" r=".31" fill="#f0f"/>
<circle cx="53.6" cy="91" r=".31" fill="none" stroke="#f0f" stroke-width=".14"/>
<circle cx="42.3" cy="157.6" r=".31" fill="#f0f"/>
<circle cx="42.3" cy="157.6" r=".31" fill="none" stroke="#f0f" stroke-width=".14"/>
<circle cx="199.9" cy="105.6" r=".3" fill="#f0f"/>
<circle cx="199.9" cy="105.6" r=".3" fill="none" stroke="#f0f" stroke-width=".14"/>
<circle cx="180.4" cy="104" r=".31" fill="#f0f"/>
<circle cx="180.4" cy="104" r=".31" fill="none" stroke="#f0f" stroke-width=".14"/>
<circle cx="204.8" cy="110.5" r=".31" fill="#f0f"/>
<circle cx="204.8" cy="110.5" r=".31" fill="none" stroke="#f0f" stroke-width=".14"/>
<circle cx="175.6" cy="100.7" r=".3" fill="#f0f"/>
<circle cx="175.6" cy="100.7" r=".3" fill="none" stroke="#f0f" stroke-width=".14"/>
<circle cx="121.9" cy="91" r=".31" fill="#f0f"/>
<circle cx="121.9" cy="91" r=".31" fill="none" stroke="#f0f" stroke-width=".14"/>
<circle cx="113.8" cy="74.7" r=".31" fill="#f0f"/>
<circle cx="113.8" cy="74.7" r=".31" fill="none" stroke="#f0f" stroke-width=".14"/>
<circle cx="105.7" cy="78" r=".3" fill="#f0f"/>
<circle cx="105.7" cy="78" r=".3" fill="none" stroke="#f0f" stroke-width=".14"/>
<circle cx="104.1" cy="167.4" r=".3" fill="#f0f"/>
<circle cx="104.1" cy="167.4" r=".3" fill="none" stroke="#f0f" stroke-width=".14"/>
<circle cx="130" cy="73.1" r=".3" fill="#f0f"/>
<circle cx="130" cy="73.1" r=".3" fill="none" stroke="#f0f" stroke-width=".14"/>
<circle cx="42.3" cy="143" r=".31" fill="#f0f"/>
<circle cx="42.3" cy="143" r=".31" fill="none" stroke="#f0f" stroke-width=".14"/>
<circle cx="65" cy="71.5" r=".3" fill="#f0f"/>
<circle cx="65" cy="71.5" r=".3" fill="none" stroke="#f0f" stroke-width=".14"/>
<circle cx="45.5" cy="71.5" r=".3" fill="#f0f"/>
<circle cx="45.5" cy="71.5" r=".3" fill="none" stroke="#f0f" stroke-width=".14"/>
<circle cx="73.1" cy="74.7" r=".31" fill="#f0f"/>
<circle cx="73.1" cy="74.7" r=".31" fill="none" stroke="#f0f" stroke-width=".14"/>
<circle cx="53.6" cy="74.7" r=".31" fill="#f0f"/>
<circle cx="53.6" cy="74.7" r=".31" fill="none" stroke="#f0f" stroke-width=".14"/>
<circle cx="81.3" cy="78" r=".3" fill="#f0f"/>
<circle cx="81.3" cy="78" r=".3" fill="none" stroke="#f0f" stroke-width=".14"/>
<circle cx="60.2" cy="78" r=".3" fill="#f0f"/>
<circle cx="60.2" cy="78" r=".3" fill="none" stroke="#f0f" stroke-width=".14"/>
<circle cx="73.1" cy="91" r=".31" fill="#f0f"/>
<circle cx="73.1" cy="91" r=".31" fill="none" stroke="#f0f" stroke-width=".14"/>
<circle cx="130" cy="76.4" r=".3" fill="#f0f"/>
<circle cx="130" cy="76.4" r=".3" fill="none" stroke="#f0f" stroke-width=".14"/>
<circle cx="113.8" cy="91" r=".31" fill="#f0f"/>
<circle cx="113.8" cy="91" r=".31" fill="none" stroke="#f0f" stroke-width=".14"/>
<circle cx="105.7" cy="91" r=".31" fill="#f0f"/>
<circle cx="105.7" cy="91" r=".31" fill="none" stroke="#f0f" stroke-width=".14"/>
<circle cx="71.5" cy="105.6" r=".3" fill="#f0f"/>
<circle cx="71.5" cy="105.6" r=".3" fill="none" stroke="#f0f" stroke-width=".14"/>
<circle cx="112.6" cy="63.4" r=".3" fill="#f0f"/>
<circle cx="112.6" cy="63.4" r=".3" fill="none" stroke="#f0f" stroke-width=".14"/>
<circle cx="112.6" cy="56.8" r=".3" fill="#f0f"/>
<circle cx="112.6" cy="56.8" r=".3" fill="none" stroke="#f0f" stroke-width=".14"/>
<circle cx="48.8" cy="105.6" r=".3" fill="#f0f"/>
<circle cx="48.8" cy="105.6" r=".3" fill="none" stroke="#f0f" stroke-width=".14"/>
<circle cx="130" cy="84.5" r=".3" fill="#f0f"/>
<circle cx="130" cy="84.5" r=".3" fill="none" stroke="#f0f" stroke-width=".14"/>
<circle cx="175.6" cy="125.1" r=".3" fill="#f0f"/>
<circle cx="175.6" cy="125.1" r=".3" fill="none" stroke="#f0f" stroke-width=".14"/>
<circle cx="121.9" cy="71.5" r=".3" fill="#f0f"/>
<circle cx="121.9" cy="71.5" r=".3" fill="none" stroke="#f0f" stroke-width=".14"/>
<circle cx="204.8" cy="125.1" r=".31" fill="#f0f"/>
<circle cx="204.8" cy="125.1" r=".31" fill="none" stroke="#f0f" stroke-width=".14"/>
<circle cx="45.5" cy="91" r=".31" fill="#f0f"/>
<circle cx="45.5" cy="91" r=".31" fill="none" stroke="#f0f" stroke-width=".14"/>
<circle cx="81.3" cy="91" r=".31" fill="#f0f"/>
<circle cx="81.3" cy="91" r=".31" fill="none" stroke="#f0f" stroke-width=".14"/>
<circle cx="130" cy="82.9" r=".31" fill="#f0f"/>
<circle cx="130" cy="82.9" r=".31" fill="none" stroke="#f0f" stroke-width=".14"/>
<circle cx="113.8" cy="91" r=".31" fill="#f0f"/>
<circle cx="113.8" cy="91" r=".31" fill="none" stroke="#f0f" stroke-width=".14"/>
<text font-size="4.4" x="151.2" y="59.6">CRT PORT</text>
<text font-size="3.2" x="256.9" y="185">Quanta Computer Inc.</text>
<g font-size="2.8">
<text x="117" y="62.3">40 MIL</text>
<text x="256.9" y="189.3">PROJECT : NM6</text>
<text x="256.9" y="189.3">PROJECT :</text>
</g>
<text font-size="2.6" fill="#80ff00" x="87.8" y="81.7">SI1 EMI</text>
<text font-size="2.4" x="242.2" y="194.1">CRT</text>
<text font-size="2.1" fill="#f00" x="86.2" y="61.7">40 mils</text>
<text font-size="2.1" x="136.6" y="89.4">EMI</text>
<text font-size="1.8" x="92.7" y="66.4">SSM14 spec is 40V 1A</text>
<g font-size="1.5">
<text x="81" y="63.3">2</text>
<text x="88.9" y="63.3">1</text>
<text x="162.6" y="65.5" transform="rotate(-90 162.6 65.5)">16</text>
<text x="157.4" y="71.5">1</text>
<text x="157.4" y="69.8">6</text>
<text x="167" y="71.5">11</text>
<text x="157.4" y="74.7">2</text>
<text x="157.4" y="78">3</text>
<text x="157.4" y="73.1">7</text>
<text x="157.4" y="76.3">8</text>
<text x="167" y="78">13</text>
<text x="167" y="74.7">12</text>
<text x="156.6" y="82.8">10</text>
<text x="157.4" y="81.2">4</text>
<text x="157.4" y="79.6">9</text>
<text x="167" y="81.2">14</text>
<text x="157.4" y="84.5">5</text>
<text x="167" y="84.5">15</text>
<text x="162.6" y="90.5" transform="rotate(-90 162.6 90.5)">17</text>
<text x="48.8" y="107.7" transform="rotate(-90 48.8 107.7)">5</text>
<text x="52" y="107.7" transform="rotate(-90 52 107.7)">1</text>
<text x="45.2" y="113.7">2</text>
<text x="56.4" y="113.7">4</text>
<text x="48.8" y="120.8" transform="rotate(-90 48.8 120.8)">5</text>
<text x="52" y="120.8" transform="rotate(-90 52 120.8)">1</text>
<text x="45.2" y="126.7">2</text>
<text x="56.4" y="126.7">4</text>
<text x="45.2" y="143">1</text>
<text x="52" y="138.6" transform="rotate(-90 52 138.6)">2</text>
<text x="58.1" y="143">3</text>
<text x="52" y="153.3" transform="rotate(-90 52 153.3)">2</text>
<text x="45.2" y="157.6">1</text>
<text x="58.1" y="157.6">3</text>
<text x="77.7" y="167.4">2</text>
<text x="85.7" y="167.4">1</text>
</g>
<g font-size="1.4">
<text x="103.2" y="57.3">+5VCRT</text>
<text x="71.9" y="63.9">+5V</text>
<text x="19.5" y="71.9">3</text>
<text x="21.3" y="71.9">CRT_R</text>
<text x="19.5" y="75.1">3</text>
<text x="21.3" y="75.1">CRT_G</text>
<text x="19.5" y="78.4">3</text>
<text x="21.3" y="78.4">CRT_B</text>
<text x="47.5" y="98.6">+5V</text>
<text x="4.9" y="114.2">3 VGA_VSYNC</text>
<text x="37.7" y="118.1">+5V</text>
<text x="4.7" y="127.2">3 VGA_HSYNC</text>
<text x="50.8" y="134.3">+3V</text>
<text x="6.5" y="143.4">3 VGA_DDC_CLK</text>
<text x="18.5" y="138.6">+3V</text>
<text x="50.4" y="149.3">+3V</text>
<text x="18.5" y="153.2">+3V</text>
<text x="5.5" y="158">3 VGA_DDC_DAT</text>
<text x="156" y="172.1">2,3,5,7,8,9,10,11,13,14,15,16,17,18,19,20,21,22,30</text>
<text x="191.8" y="172.1">+3V</text>
<text x="173.9" y="175.3">2,3,5,7,10,14,26,29,31</text>
<text x="190.1" y="175.3">+1.05V</text>
<text x="235.8" y="191.5">Size</text>
<text x="242.2" y="191.5">Document Number</text>
<text x="289.4" y="191.5">Rev</text>
<text x="235.8" y="196.4">Date:</text>
<text x="241.9" y="196.4">Thursday, October 29, 2009</text>
<text x="268.3" y="196.4">Sheet</text>
<text x="276.4" y="196.4">12</text>
<text x="281.3" y="196.4">of</text>
<text x="286.1" y="196.4">32</text>
<text x="291" y="193.2">1A</text>
</g>
<g font-size="1.4" fill="#000080">
<text x="115.4" y="56.6">C344</text>
<text x="122" y="56.6">0.1U/10V_4</text>
<text x="82.9" y="61.5">F1</text>
<text x="79.7" y="66.4">FUSE1.1A8V_POLY</text>
<text x="82.9" y="71.2">L18</text>
<text x="92.7" y="71.2">BK1608LL680</text>
<text x="82.9" y="77.7">L20</text>
<text x="82.9" y="74.5">L19</text>
<text x="92.7" y="77.7">BK1608LL680</text>
<text x="92.7" y="74.5">BK1608LL680</text>
<text x="65.1" y="82.6">C345</text>
<text x="73.2" y="82.6">C349</text>
<text x="81.3" y="82.6">C350</text>
<text x="39" y="87.5">150/F_4</text>
<text x="40.7" y="84.2">R213</text>
<text x="47.2" y="87.5">150/F_4</text>
<text x="48.8" y="84.2">R214</text>
<text x="53.7" y="87.5">150/F_4</text>
<text x="55.3" y="84.2">R215</text>
<text x="65.1" y="85.9">6.8P/50V_4</text>
<text x="73.2" y="87.5">6.8P/50V_4</text>
<text x="81.3" y="85.9">6.8P/50V_4</text>
<text x="107.3" y="84.2">C346</text>
<text x="107.3" y="87.5">6.8P/50V_4</text>
<text x="115.4" y="84.2">C347</text>
<text x="115.4" y="87.5">6.8P/50V_4</text>
<text x="123.6" y="84.2">C348</text>
<text x="123.6" y="87.5">6.8P/50V_4</text>
<text x="165.8" y="93.7">CN6</text>
<text x="165.8" y="92">CRT CONN</text>
<text x="125.2" y="100.5">R216</text>
<text x="138.2" y="100.5">*0_4/S</text>
<text x="32.6" y="103.8">C351</text>
<text x="32.6" y="105.4">0.1U/10V_4</text>
<text x="125.2" y="103.8">R217</text>
<text x="125.2" y="105.4">R218</text>
<text x="138.2" y="103.8">*0_4/S</text>
<text x="138.2" y="105.4">*0_4/S</text>
<text x="43.9" y="110.2">U17</text>
<text x="125.2" y="110.2">R219</text>
<text x="138.2" y="110.2">*0_4/S</text>
<text x="55.3" y="116.8">M74VHC1GT125DF2G</text>
<text x="43.9" y="123.3">U18</text>
<text x="55.3" y="123.3">M74VHC1GT125DF2G</text>
<text x="164.2" y="121.6">*470P/50V_4</text>
<text x="169.1" y="120">C352</text>
<text x="182.1" y="120">C353</text>
<text x="182.1" y="121.6">*47P/50V_4 *47P/50V_4</text>
<text x="193.5" y="120">C354</text>
<text x="206.5" y="120">C355</text>
<text x="206.5" y="121.6">*470P/50V_4</text>
<text x="27.6" y="137.9">R220</text>
<text x="39" y="137.9">2K/F_4</text>
<text x="55.3" y="146">Q17</text>
<text x="55.3" y="147.7">ME2N7002E</text>
<text x="27.6" y="152.5">R221</text>
<text x="39" y="152.5">2K/F_4</text>
<text x="55.3" y="160.7">Q18</text>
<text x="97.6" y="160.3">R222</text>
<text x="110.6" y="160.7">R223</text>
<text x="55.3" y="162.3">ME2N7002E</text>
<text x="74.8" y="165.5">D12</text>
<text x="97.6" y="162.3">2K/F_4</text>
<text x="110.6" y="162.3">2K/F_4</text>
<text x="84.5" y="170.4">RB501V-40</text>
</g>
<g font-size="1.4" fill="#f00">
<text x="102.8" y="63">+5VCRT</text>
<text x="115.8" y="71.2">CRT_R1</text>
<text x="115.8" y="74.4">CRT_G1</text>
<text x="115.8" y="77.7">CRT_B1</text>
<text x="149.9" y="100.4">DDCCLK3</text>
<text x="149.9" y="105.3">CRTHSYNC</text>
<text x="149.9" y="103.7">CRTVSYNC</text>
<text x="83.3" y="113.5">CRTVSYNC_L</text>
<text x="149.9" y="110.2">DDCDAT3</text>
<text x="83.3" y="126.4">CRTHSYNC_L</text>
<text x="27.2" y="142.7">VGA_DDC_CLK</text>
<text x="84.9" y="149.2">DDCCLK2</text>
<text x="84.9" y="152.4">DDCDAT2</text>
<text x="27.5" y="157.3">VGA_DDC_DAT</text>
<text x="63.8" y="167.1">+5VCRT</text>
<text x="89.8" y="167.1">+5V_CRT2</text>
</g>
<g font-size="1.2">
<text x="30.9" y="1.2">5</text>
<text x="89.4" y="1.2">4</text>
<text x="147.9" y="1.2">3</text>
<text x="206.5" y="1.2">2</text>
<text x="265" y="1.2">1</text>
<text x=".5" y="27.1">D</text>
<text x="294.7" y="27.1">D</text>
<text x=".5" y="75.8">C</text>
<text x="294.7" y="75.8">C</text>
<text x=".5" y="124.6">B</text>
<text x="294.7" y="124.6">B</text>
<text x=".5" y="173.4">A</text>
<text x="294.7" y="173.4">A</text>
<text x="30.9" y="197.9">5</text>
<text x="89.4" y="197.9">4</text>
<text x="147.9" y="197.9">3</text>
<text x="206.5" y="197.9">2</text>
<text x="265" y="197.9">1</text>
</g>
</svg>
